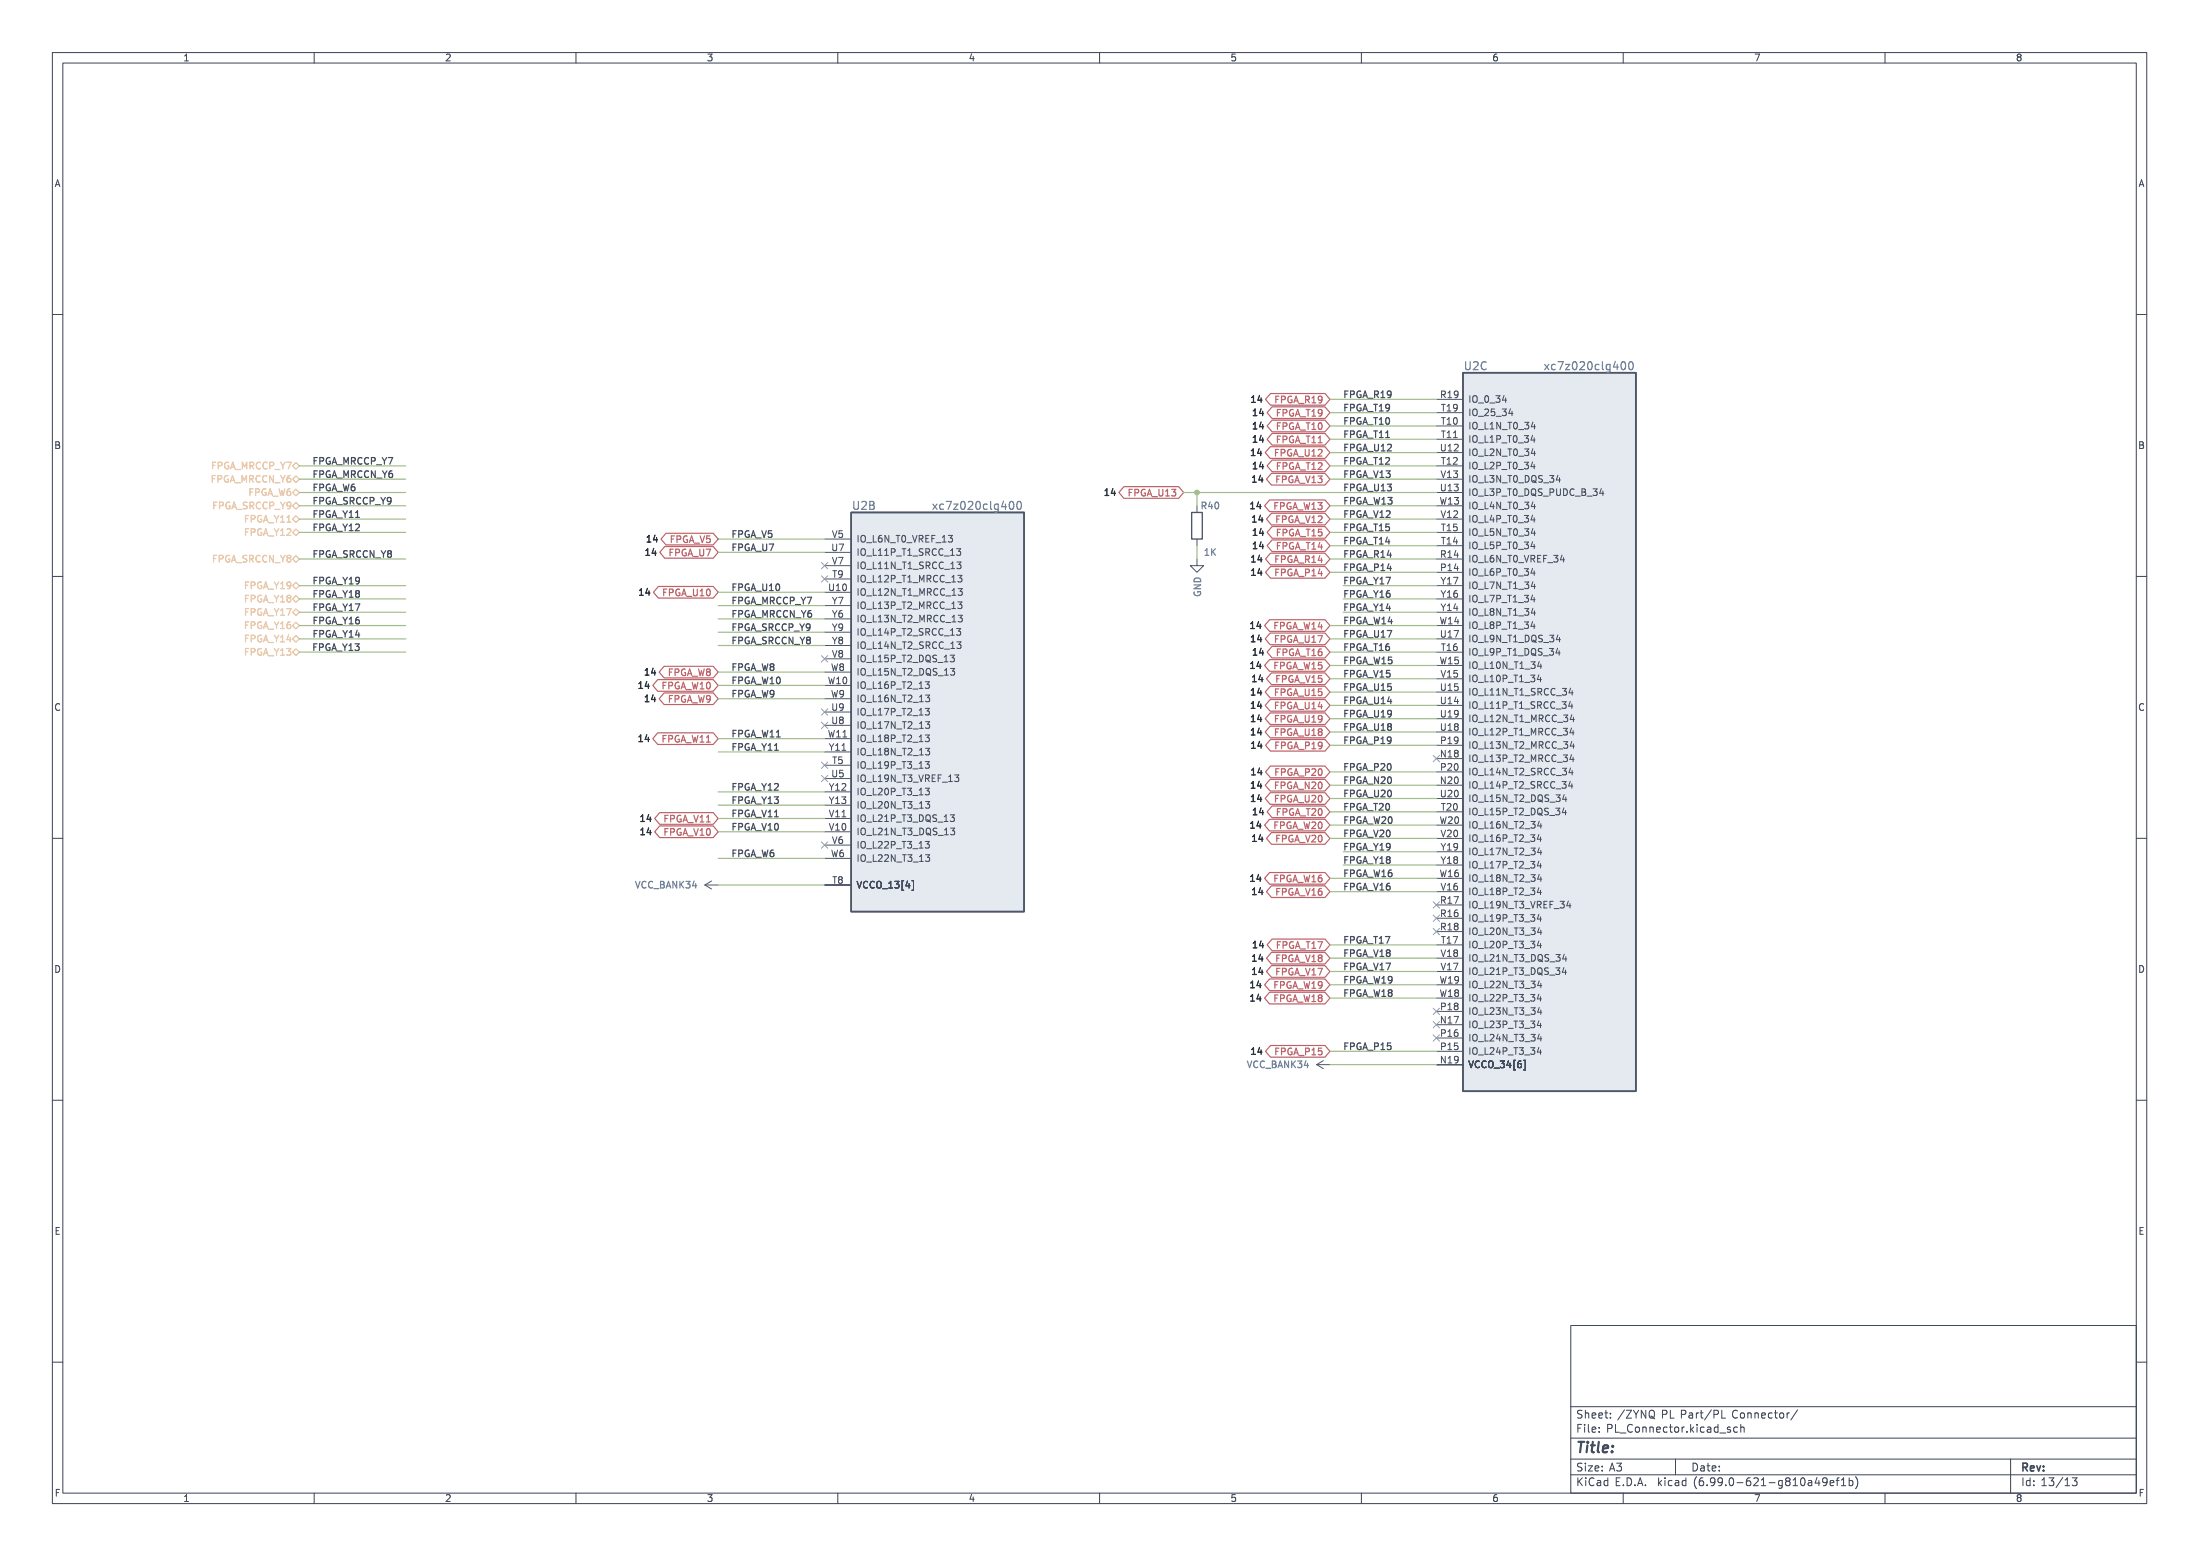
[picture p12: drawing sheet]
<svg xmlns="http://www.w3.org/2000/svg" width="420mm" height="297mm" viewBox="0 0 420 297" stroke-linecap="round" stroke-linejoin="round" font-family="sans-serif">
<g fill="none" stroke="#3b4252" stroke-width=".19">
<path d="M10 10h400v277h-400zM12 12h396v273h-396zM60 10v2M110 10v2M160 10v2M210 10v2M260 10v2M310 10v2M360 10v2M10 60h2M408 60h2M10 110h2"/>
<path d="M408 110h2M10 160h2M408 160h2M10 210h2M408 210h2M300 253h108v32h-108zM10 260h2M300 278.5h108M300 274.5h108M300 268.5h108M308.7 279.3h1l-.5 .6M309.4 279.9l.3 .3v.3l-.3 .3"/>
<path d="M320 278.5v3M328.5 273.6h1.1M330.5 272.5l-.4-.1-.2 .2 .1 .2 .5 .2v.3h-.6M331.8 272.5l-.4-.1-.3 .3 .1 .6h.6M332.5 272.6l.2-.2 .3 .1 .1 .9M332.5 271.9v1.5M336.4 270.2l.8-.1-.1-.3-.4-.1-.3 .2 .1 .7h.6M338.4 269.8l-.4-.1-.3 .3 .2 .6h.5M338.9 269.7h.5M339.1 269.2v1.3l.3 .2M340 269.8l.4-.1 .3 .3v.4l-.3 .3-.4-.1-.1-.2zM341.3 269.7v1"/>
<path d="M341.7 269.7l-.3 .1-.1 .2M343.3 269.1l-1.3 2M384 278.5v6.5M408 260h2M60 285v2M110 285v2M160 285v2M210 285v2M260 285v2M300 281.5h108M310 285v2M345.4 282.7h.5l.1 .9"/>
<path d="M346 283h-.5a.29 .29 0 0 0-.2 .3 .29 .29 0 0 0 .2 .3l.5-.1M347 282l-.3 1.1h.9M347.4 282.6v1M348.9 282.8l-.2 .2h-.5l-.1-.2 .1-.6 .5-.1 .2 .2a.99 .99 0 0 1-.4 1.3h-.3M349.5 283.1l.7-.1v-.3l-.5-.1-.2 .2 .1 .7h.6M350.7 282.6h.5M351.2 282.1l-.3 .2v1.3M351.7 283.6h.8M351.7 282.5l.4-.4v1.5M353.2 282.7l.4-.1 .3 .3-.2 .6h-.5M353.2 282.1v1.5M354.4 281.9a1.73 1.73 0 0 1 0 2.3"/>
<path d="M360 285v2M394.4 283.6h.8M394.7 282.3l.1-.2v1.5M395.7 282.1h1l-.5 .6 .4 .1v.7l-.2 .1-.7-.1"/>
</g>
<g fill="none" stroke="#4c566a" stroke-width=".19">
<path d="M274.3 76.2h5.1M274.3 78.8h5.1M228.6 96.6v1.2M274.3 81.3h5.1M274.3 83.9h5.1M274.3 88.9h5.1M274.3 86.4h5.1M274.3 94h5.1M274.3 99.1h5.1M274.3 91.5h5.1M274.3 96.6h5.1M157.5 110.5h5.1"/>
<path d="M157.5 113.1h5.1M157.5 105.4h5.1M157.5 102.9h5.1M157.5 108h5.1M157.5 118.1h5.1M157.5 115.6h5.1M228.6 106.7v1.3h1.3l-1.3 1.3-1.3-1.3h1.3M228.6 102.9v1.3M274.3 109.3h5.1M274.3 106.7h5.1M274.3 104.2h5.1M274.3 101.6h5.1"/>
<path d="M274.3 119.4h5.1M274.3 116.9h5.1M274.3 114.3h5.1M274.3 111.8h5.1M157.5 138.5h5.1M157.5 135.9h5.1M157.5 125.8h5.1M157.5 130.8h5.1M157.5 128.3h5.1M157.5 133.4h5.1M157.5 123.2h5.1M157.5 120.7h5.1"/>
<path d="M274.3 124.5h5.1M274.3 134.7h5.1M274.3 132.1h5.1M274.3 122h5.1M274.3 139.7h5.1M274.3 137.2h5.1M274.3 129.6h5.1M274.3 127h5.1M157.5 146.1h5.1M157.5 148.6h5.1M157.5 158.8h5.1M157.5 156.2h5.1"/>
<path d="M157.5 141h5.1M157.5 143.5h5.1M157.5 151.2h5.1M157.5 153.7h5.1M274.3 144.8h5.1M274.3 149.9h5.1M274.3 142.3h5.1M274.3 147.4h5.1M274.3 155h5.1M274.3 152.4h5.1M274.3 157.5h5.1M134.6 168.9l1.3 .8"/>
<path d="M134.6 168.9h2.6M135.9 168.2l-1.3 .7M157.5 168.9h5.1M157.5 161.3h5.1M157.5 163.9h5.1M274.3 175.3h5.1M274.3 172.8h5.1M274.3 177.8h5.1M274.3 170.2h5.1M274.3 160.1h5.1M274.3 167.7h5.1M274.3 165.1h5.1"/>
<path d="M274.3 162.6h5.1M274.3 195.6h5.1M274.3 198.2h5.1M274.3 193.1h5.1M274.3 180.4h5.1M274.3 185.5h5.1M274.3 182.9h5.1M274.3 190.5h5.1M274.3 188h5.1M251.5 203.2l1.2 .8M251.5 203.2h2.5M252.7 202.5l-1.2 .7"/>
<path d="M274.3 203.2h5.1M274.3 200.7h5.1"/>
</g>
<path d="M227.6 97.8h2v5.1h-2z" fill="none" stroke="#4c566a" stroke-width=".25"/>
<g fill="#e5e9f0" stroke="#e5e9f0" stroke-width=".19">
<path d="M279.4 71.2h33v137.1h-33z"/>
<path d="M162.6 97.8h33v76.2h-33z"/>
</g>
<path d="M279.4 71.2h33v137.1h-33zM162.6 97.8h33v76.2h-33z" fill="none" stroke="#4c566a" stroke-width=".3"/>
<g fill="none" stroke="#434c5e" stroke-width=".19">
<path d="M288.2 78.9h.7M288.8 78.5v.9M292.4 84h.8M292.4 89.1h.8M292.4 99.2h.8M292.5 81.5h.7M292.5 86.5h.7M292.5 96.7h.7M293 83.6v.8M293 88.7v.8M293 98.8v.9M297.2 91.6h.8"/>
<path d="M305.5 94.2h.8M306.1 93.7v.9M182.7 104.8h.8l-.5 .4 .4 .2 .1 .4-.3 .2h-.3M182.7 120h.8l-.5 .5 .4 .1 .1 .4-.3 .3h-.3M182.7 107.3h.8l-.4 .5 .4 .1v.4l-.2 .3h-.4M182.9 109.8h.8l-.4 .5 .4 .1v.5l-.2 .2h-.4M182.9 114.9h.8l-.4 .5 .4 .1v.4l-.2 .3h-.4M183 112.4h.8l-.4 .5 .3 .1 .1 .4-.3 .2h-.3M183 117.5h.8l-.4 .4 .3 .2 .1 .4-.3 .2h-.3M292.4 109.4h.8M292.4 104.3h.8M292.4 119.6h.8"/>
<path d="M292.4 114.5h.8M292.5 101.8h.7M292.5 117h.7M292.5 111.9h.7M293 103.9v.9M293 109v.8M293 114.1v.8M293 119.1v.9M298 106.9h.8M176.7 130.2h.8l-.4 .4 .3 .2 .1 .4-.3 .2h-.3M176.7 135.2h.8l-.4 .5 .3 .1 .1 .5-.3 .2h-.3M176.8 137.8h.7l-.4 .5 .4 .1v.4l-.2 .2h-.4"/>
<path d="M176.8 132.7h.7l-.4 .5 .4 .1v.4l-.2 .3h-.4M181.5 125.1h.8l-.5 .5 .4 .1 .1 .4-.3 .2h-.3M181.5 127.6h.8l-.4 .5 .4 .1v.4l-.2 .3h-.4M182.7 122.5h.8l-.4 .5 .4 .1v.5l-.2 .2h-.4M293.6 129.7h.8M293.7 127.2h.7M294.2 129.3v.9M294.3 126.8v.8M297.2 124.6h.8M297.2 122.1h.8M299.6 134.8h.8M299.6 132.3h.8"/>
<path d="M299.8 139.9h.8M299.9 137.3h.8M300.2 134.4v.8M300.3 131.8v.9M300.4 139.5v.8M300.5 136.9v.9M176.7 145.4h.8l-.4 .5 .3 .1 .1 .4-.3 .3h-.3M176.7 140.3h.8l-.4 .5 .3 .1 .1 .4-.3 .3h-.3M176.7 150.5h.8l-.4 .5 .3 .1 .1 .4-.3 .2h-.3M176.8 142.9h.7l-.4 .4 .4 .2v.4l-.2 .2h-.4M176.8 153h.7l-.4 .5 .4 .1v.4l-.2 .3h-.4M181.5 155.6h.8l-.5 .4 .4 .2 .1 .4-.3 .2h-.3"/>
<path d="M181.5 158.1h.8l-.4 .5 .4 .1v.4l-.2 .3h-.4M182.3 147.9h.8l-.4 .5M182.9 148.4l.2 .3v.3l-.2 .2M293.7 157.7h.7M294.2 159.8v.8M294.3 157.2v.9M298.4 155.1h.8M298.4 152.6h.8M299 154.7v.9M299 152.2v.8M299.6 150h.8M299.6 147.5h.8"/>
<path d="M299.8 145h.8M299.9 142.4h.8M300.2 149.6v.9M300.3 147.1v.8M300.4 144.5v.9M300.5 142v.9M174.2 168.1h.3v1.8h-.3M176.7 160.6h.8l-.4 .5 .3 .1 .1 .5-.3 .2h-.3M176.8 163.2h.7l-.4 .5 .4 .1v.4l-.2 .2h-.4M293.6 175.4h.8M293.6 170.4h.8M293.6 160.2h.8"/>
<path d="M293.6 165.3h.8M293.7 178h.7M293.7 167.8h.7M293.7 162.7h.7M294.2 164.9v.8M294.2 169.9v.9M294.2 175v.9M294.3 162.3v.9M294.3 167.4v.9M294.3 177.6v.8M299.2 172.9h.8M299.8 172.5v.8"/>
<path d="M293.6 195.8h.8M293.6 180.5h.8M293.6 190.7h.8M293.7 198.3h.7M293.7 193.2h.7M293.7 188.1h.7M294.2 180.1v.9M294.2 190.3v.8M294.2 195.3v.9M294.3 187.7v.9M294.3 192.8v.9M294.3 197.9v.8"/>
<path d="M298.4 185.6h.8M298.4 183.1h.8M299 185.2v.8M299 182.6v.9M291 202.4h.3v1.8h-.3M293.6 200.8h.8M294.2 200.4v.9"/>
</g>
<path d="M295 69.6l.8 1M295.8 69.6l-.8 1M311.2 69.2l.2-.1a.81 .81 0 0 1 .5 .7 .81 .81 0 0 1-.5 .8l-.2-.2-.2-.4zM178.2 96.2l.8 1M179 96.2l-.8 1M194.3 95.9l.3-.2a.81 .81 0 0 1 .5 .8 .81 .81 0 0 1-.5 .7l-.3-.1-.1-.4z" fill="none" stroke="#5e81ac" stroke-width=".23"/>
<g fill="none" stroke="#ebcb8b" stroke-width=".23">
<path d="M55.9 94l.6-.6 .6 .6-.6 .7zM55.9 99.1l.6-.6 .6 .6-.6 .6zM55.9 96.6l.6-.7 .6 .7-.6 .6zM55.9 91.5l.6-.7 .6 .7-.6 .6zM55.9 88.9l.6-.6 .6 .6-.6 .7zM55.9 114.3l.6-.6 .6 .6-.6 .7zM55.9 101.6l.6-.6 .6 .6-.6 .7zM55.9 119.4l.6-.6 .6 .6-.6 .7zM55.9 106.7l.6-.6 .6 .6-.6 .7zM55.9 116.9l.6-.7 .6 .7-.6 .6zM55.9 111.8l.6-.6 .6 .6-.6 .6zM55.9 122l.6-.7 .6 .7-.6 .6z"/>
<path d="M55.9 124.5l.6-.6 .6 .6-.6 .6z"/>
</g>
<g fill="none" stroke="#bf616a" stroke-width=".23">
<path d="M242.6 75.1h10.4l1 1.1-1 1.1h-10.4l-.9-1.1zM242.9 77.7h10.1l1 1.1-1 1.1h-10.1l-.9-1.1zM214.6 92.9h10.5l1 1.1-1 1.1h-10.5l-.9-1.1zM242.5 95.4h10.5l1 1.2-1 1.1h-10.5l-1-1.1zM242.6 85.3h10.4l1 1.1-1 1.1h-10.4l-1-1.1zM242.8 90.4h10.2l1 1.1-1 1.1h-10.2l-.9-1.1zM242.8 98h10.2l1 1.1-1 1.1h-10.2l-.9-1.1zM242.9 80.2h10.1l1 1.1-1 1.1h-10.1l-.9-1.1zM242.9 82.7h10.1l1 1.2-1 1.1h-10.1l-.9-1.1zM242.9 87.8h10.1l1 1.1-1 1.1h-10.1l-.9-1.1zM125.7 112h10.5l1 1.1-1 1.1h-10.5l-.9-1.1zM127 104.3h9.2l1 1.1-1 1.2h-9.2l-1-1.2z"/>
<path d="M127.2 101.8h9l1 1.1-1 1.1h-9l-1-1.1zM242.5 118.3h10.5l1 1.1-1 1.1h-10.5l-1-1.1zM242.6 108.1h10.4l1 1.2-1 1.1h-10.4l-.9-1.1zM242.6 105.6h10.4l1 1.1-1 1.1h-10.4l-.9-1.1zM242.9 100.5h10.1l1 1.1-1 1.1h-10.1l-.9-1.1zM242.9 103.1h10.1l1 1.1-1 1.1h-10.1l-.9-1.1zM125.6 139.9h10.6l1 1.1-1 1.1h-10.6l-.9-1.1zM125.6 129.7h10.6l1 1.1-1 1.2h-10.6l-.9-1.2zM126.8 132.3h9.4l1 1.1-1 1.1h-9.4l-.9-1.1zM126.8 127.2h9.4l1 1.1-1 1.1h-9.4l-.9-1.1zM242.5 125.9h10.5l1 1.1-1 1.1h-10.5l-1-1.1zM242.6 131h10.4l1 1.1-1 1.1h-10.4l-1-1.1z"/>
<path d="M242.6 136.1h10.4l1 1.1-1 1.1h-10.4l-1-1.1zM242.6 138.6h10.4l1 1.1-1 1.1h-10.4l-1-1.1zM242.6 120.8h10.4l1 1.2-1 1.1h-10.4l-1-1.1zM242.6 133.5h10.4l1 1.2-1 1.1h-10.4l-1-1.1zM242.8 128.5h10.2l1 1.1-1 1.1h-10.2l-.9-1.1zM242.9 123.4h10.1l1 1.1-1 1.1h-10.1l-.9-1.1zM126 157.7h10.2l1 1.1-1 1.1h-10.2l-1-1.1zM126 155.1h10.2l1 1.1-1 1.2h-10.2l-1-1.2zM242.5 156.4h10.5l1 1.1-1 1.1h-10.5l-1-1.1zM242.6 151.3h10.4l1 1.1-1 1.1h-10.4l-1-1.1zM242.6 148.8h10.4l1 1.1-1 1.1h-10.4l-1-1.1zM242.6 141.2h10.4l1 1.1-1 1.1h-10.4l-.9-1.1z"/>
<path d="M242.6 146.2h10.4l1 1.2-1 1.1h-10.4l-.9-1.1zM242.8 158.9h10.2l1 1.2-1 1.1h-10.2l-.9-1.1zM242.9 153.9h10.1l1 1.1-1 1.1h-10.1l-.9-1.1zM242.5 166.6h10.5l1 1.1-1 1.1h-10.5l-1-1.1zM242.8 169.1h10.2l1 1.1-1 1.1h-10.2l-.9-1.1zM242.9 179.3h10.1l1 1.1-1 1.1h-10.1l-.9-1.1zM242.5 186.9h10.5l1 1.1-1 1.1h-10.5l-1-1.1zM242.5 189.4h10.5l1 1.1-1 1.1h-10.5l-1-1.1zM242.6 199.6h10.4l1 1.1-1 1.1h-10.4l-.9-1.1zM242.8 184.3h10.2l1 1.2-1 1.1h-10.2l-.9-1.1zM242.8 181.8h10.2l1 1.1-1 1.1h-10.2l-.9-1.1z"/>
</g>
<g fill="none" stroke="#a3be8c" stroke-width=".23">
<path d="M254 78.8h20.3M254 76.2h20.3M57.1 88.9h20.4M57.1 91.5h20.4M57.1 96.6h20.4M57.1 99.1h20.4M57.1 94h20.4M226.1 94h48.2M228.6 94v2.6M254 81.3h20.3M254 88.9h20.3M254 83.9h20.3"/>
<path d="M254 86.4h20.3M254 91.5h20.3M254 96.6h20.3M254 99.1h20.3M57.1 116.9h20.4M57.1 119.4h20.4M57.1 114.3h20.4M57.1 101.6h20.4M57.1 106.7h20.4M57.1 111.8h20.4M137.2 102.9h20.3M137.2 115.6h20.3"/>
<path d="M137.2 118.1h20.3M137.2 113.1h20.3M137.2 105.4h20.3M228.6 104.2v2.5M254 119.4h20.3M254 101.6h20.3M254 106.7h20.3M254 109.3h20.3M254 104.2h20.3M256.5 116.9h17.8M256.5 114.3h17.8M256.5 111.8h17.8"/>
<path d="M57.1 124.5h20.4M57.1 122h20.4M137.2 120.7h20.3M137.2 123.2h20.3M137.2 130.8h20.3M137.2 128.3h20.3M137.2 133.4h20.3M254 132.1h20.3M254 134.7h20.3M254 127h20.3M254 129.6h20.3M254 124.5h20.3"/>
<path d="M254 137.2h20.3M254 139.7h20.3M254 122h20.3M137.2 141h20.3M137.2 151.2h20.3M137.2 143.5h20.3M137.2 156.2h20.3M137.2 153.7h20.3M137.2 158.8h20.3M254 142.3h20.3M254 157.5h20.3M254 155h20.3"/>
<path d="M254 147.4h20.3M254 152.4h20.3M254 149.9h20.3M137.2 163.9h20.3M137.2 168.9h20.3M254 160.1h20.3M254 167.7h20.3M254 170.2h20.3M256.5 162.6h17.8M256.5 165.1h17.8M254 185.5h20.3M254 190.5h20.3"/>
<path d="M254 188h20.3M254 182.9h20.3M254 180.4h20.3M254 203.2h20.3M254 200.7h20.3"/>
</g>
<g fill="none" stroke="#81a1c1" stroke-width=".19">
<path d="M156.9 107.4l1.2 1.2M156.9 109.9l1.2 1.2M158.1 107.4l-1.2 1.2M158.1 109.9l-1.2 1.2M156.9 125.2l1.2 1.2M156.9 135.3l1.2 1.2M156.9 137.9l1.2 1.2M158.1 125.2l-1.2 1.2M158.1 135.3l-1.2 1.2M158.1 137.9l-1.2 1.2M156.9 145.5l1.2 1.2M156.9 148l1.2 1.2"/>
<path d="M158.1 145.5l-1.2 1.2M158.1 148l-1.2 1.2M273.7 144.2l1.2 1.2M274.9 144.2l-1.2 1.2M156.9 160.7l1.2 1.2M158.1 160.7l-1.2 1.2M273.7 172.1l1.2 1.3M273.7 174.7l1.2 1.2M273.7 177.2l1.2 1.2M274.9 172.1l-1.2 1.3M274.9 174.7l-1.2 1.2M274.9 177.2l-1.2 1.2"/>
<path d="M273.7 197.5l1.2 1.3M273.7 195l1.2 1.2M273.7 192.5l1.2 1.2M274.9 197.5l-1.2 1.3M274.9 195l-1.2 1.2M274.9 192.5l-1.2 1.2"/>
</g>
<circle cx="228.6" cy="94" r=".46" fill="#a3be8c" stroke="#a3be8c" stroke-width=".19"/>
<text font-size="2.8" fill="#3b4252" x="301" y="277.3">Title:</text>
<g font-size="2.1" fill="#5e81ac">
<text x="279.7" y="70.6">U2C</text>
<text x="296.1" y="70.6">xc7z020clg400</text>
<text x="162.9" y="97.3">U2B</text>
<text x="179.3" y="97.3">xc7z020clg400</text>
</g>
<g font-size="2.1" fill="#3b4252">
<text x="301" y="273.5">File: PL_Connector.kicad_sch</text>
<text x="301" y="270.8">Sheet: /ZYNQ PL Part/PL Connector/</text>
<text x="301" y="280.9">Size: A3</text>
<text x="323" y="280.9">Date:</text>
<text x="386" y="280.9">Rev:</text>
<text x="301" y="283.7">KiCad E.D.A. kicad (6.99.0-621-g810a49ef1b)</text>
<text x="386" y="283.7">Id: 13/13</text>
</g>
<g font-size="1.8" fill="#3b4252">
<text x="35" y="11.7">1</text>
<text x="85" y="11.7">2</text>
<text x="135" y="11.7">3</text>
<text x="185" y="11.7">4</text>
<text x="235" y="11.7">5</text>
<text x="285" y="11.7">6</text>
<text x="335" y="11.7">7</text>
<text x="385" y="11.7">8</text>
<text x="10.3" y="35.7">A</text>
<text x="408.3" y="35.7">A</text>
<text x="10.3" y="85.7">B</text>
<text x="408.3" y="85.7">B</text>
<text x="10.3" y="135.7">C</text>
<text x="408.3" y="135.7">C</text>
<text x="10.3" y="185.7">D</text>
<text x="408.3" y="185.7">D</text>
<text x="10.4" y="235.7">E</text>
<text x="408.4" y="235.7">E</text>
<text x="10.4" y="285.7">F</text>
<text x="35" y="286.7">1</text>
<text x="85" y="286.7">2</text>
<text x="135" y="286.7">3</text>
<text x="185" y="286.7">4</text>
<text x="235" y="286.7">5</text>
<text x="285" y="286.7">6</text>
<text x="335" y="286.7">7</text>
<text x="385" y="286.7">8</text>
<text x="408.4" y="285.7">F</text>
</g>
<g font-size="1.8">
<text x="239" y="76.9">14</text>
<text x="239.3" y="82">14</text>
<text x="239.3" y="79.4">14</text>
<text x="239" y="87">14</text>
<text x="239.3" y="84.5">14</text>
<text x="239.3" y="89.6">14</text>
<text x="211" y="94.7">14</text>
<text x="239.2" y="92.1">14</text>
<text x="238.8" y="97.2">14</text>
<text x="239.2" y="99.7">14</text>
<text x="123.3" y="106.1">14</text>
<text x="123.6" y="103.5">14</text>
<text x="239" y="107.4">14</text>
<text x="239.3" y="102.3">14</text>
<text x="239.3" y="104.8">14</text>
<text x="122.1" y="113.7">14</text>
<text x="239" y="109.9">14</text>
<text x="238.8" y="120.1">14</text>
<text x="239" y="122.6">14</text>
<text x="239.3" y="125.1">14</text>
<text x="122" y="131.5">14</text>
<text x="123.2" y="128.9">14</text>
<text x="238.8" y="127.7">14</text>
<text x="239.2" y="130.2">14</text>
<text x="123.2" y="134">14</text>
<text x="239" y="132.8">14</text>
<text x="239" y="137.8">14</text>
<text x="239" y="135.3">14</text>
<text x="122" y="141.6">14</text>
<text x="239" y="140.4">14</text>
<text x="239" y="142.9">14</text>
<text x="239" y="148">14</text>
<text x="239" y="153.1">14</text>
<text x="239" y="150.5">14</text>
<text x="239.3" y="155.6">14</text>
<text x="122.4" y="159.4">14</text>
<text x="122.4" y="156.9">14</text>
<text x="238.8" y="158.2">14</text>
<text x="239.2" y="160.7">14</text>
<text x="238.8" y="168.3">14</text>
<text x="239.2" y="170.9">14</text>
<text x="239.2" y="183.6">14</text>
<text x="239.3" y="181">14</text>
<text x="238.8" y="188.6">14</text>
<text x="238.8" y="191.2">14</text>
<text x="239.2" y="186.1">14</text>
<text x="239" y="201.3">14</text>
</g>
<g font-size="1.8" fill="#bf616a">
<text x="243.6" y="77">FPGA_R19</text>
<text x="243.8" y="82">FPGA_T10</text>
<text x="243.8" y="79.5">FPGA_T19</text>
<text x="243.6" y="87.1">FPGA_U12</text>
<text x="243.8" y="84.6">FPGA_T11</text>
<text x="243.8" y="89.7">FPGA_T12</text>
<text x="215.6" y="94.7">FPGA_U13</text>
<text x="243.7" y="92.2">FPGA_V13</text>
<text x="243.2" y="97.3">FPGA_W13</text>
<text x="243.7" y="99.8">FPGA_V12</text>
<text x="127.7" y="106.2">FPGA_U7</text>
<text x="127.8" y="103.6">FPGA_V5</text>
<text x="243.6" y="107.4">FPGA_R14</text>
<text x="243.8" y="102.4">FPGA_T15</text>
<text x="243.8" y="104.9">FPGA_T14</text>
<text x="126.7" y="113.8">FPGA_U10</text>
<text x="243.7" y="110">FPGA_P14</text>
<text x="243.2" y="120.1">FPGA_W14</text>
<text x="243.6" y="122.7">FPGA_U17</text>
<text x="243.8" y="125.2">FPGA_T16</text>
<text x="126.4" y="131.6">FPGA_W10</text>
<text x="127.3" y="129">FPGA_W8</text>
<text x="243.2" y="127.8">FPGA_W15</text>
<text x="243.7" y="130.3">FPGA_V15</text>
<text x="127.3" y="134.1">FPGA_W9</text>
<text x="243.6" y="132.8">FPGA_U15</text>
<text x="243.6" y="137.9">FPGA_U19</text>
<text x="243.6" y="135.4">FPGA_U14</text>
<text x="126.4" y="141.7">FPGA_W11</text>
<text x="243.6" y="140.5">FPGA_U18</text>
<text x="243.7" y="143">FPGA_P19</text>
<text x="243.7" y="148.1">FPGA_P20</text>
<text x="243.6" y="153.2">FPGA_U20</text>
<text x="243.6" y="150.6">FPGA_N20</text>
<text x="243.8" y="155.7">FPGA_T20</text>
<text x="126.8" y="159.5">FPGA_V10</text>
<text x="126.8" y="157">FPGA_V11</text>
<text x="243.2" y="158.2">FPGA_W20</text>
<text x="243.7" y="160.8">FPGA_V20</text>
<text x="243.2" y="168.4">FPGA_W16</text>
<text x="243.7" y="170.9">FPGA_V16</text>
<text x="243.7" y="183.6">FPGA_V18</text>
<text x="243.8" y="181.1">FPGA_T17</text>
<text x="243.2" y="188.7">FPGA_W19</text>
<text x="243.2" y="191.3">FPGA_W18</text>
<text x="243.7" y="186.2">FPGA_V17</text>
<text x="243.7" y="201.4">FPGA_P15</text>
</g>
<g font-size="1.8" fill="#434c5e">
<text x="256.5" y="76">FPGA_R19</text>
<text x="275.2" y="76">R19</text>
<text x="280.4" y="76.9">IO_0_34</text>
<text x="256.5" y="83.6">FPGA_T11</text>
<text x="256.5" y="78.5">FPGA_T19</text>
<text x="256.5" y="81.1">FPGA_T10</text>
<text x="275.3" y="81.1">T10</text>
<text x="275.3" y="83.6">T11</text>
<text x="275.3" y="78.5">T19</text>
<text x="280.4" y="82">IO_L1N_T0_34</text>
<text x="280.4" y="79.4">IO_25_34</text>
<text x="59.7" y="88.7">FPGA_MRCCP_Y7</text>
<text x="256.5" y="88.7">FPGA_T12</text>
<text x="256.5" y="86.1">FPGA_U12</text>
<text x="275.2" y="86.1">U12</text>
<text x="275.3" y="88.7">T12</text>
<text x="280.4" y="84.5">IO_L1P_T0_34</text>
<text x="280.4" y="89.6">IO_L2P_T0_34</text>
<text x="280.4" y="87">IO_L2N_T0_34</text>
<text x="59.7" y="93.8">FPGA_W6</text>
<text x="59.7" y="91.2">FPGA_MRCCN_Y6</text>
<text x="256.5" y="91.2">FPGA_V13</text>
<text x="256.5" y="93.8">FPGA_U13</text>
<text x="275.2" y="93.8">U13</text>
<text x="275.3" y="91.2">V13</text>
<text x="280.4" y="94.7">IO_L3P_T0_DQS_PUDC_B_34</text>
<text x="280.4" y="92.1">IO_L3N_T0_DQS_34</text>
<text x="59.7" y="96.3">FPGA_SRCCP_Y9</text>
<text x="59.7" y="101.4">FPGA_Y12</text>
<text x="59.7" y="98.8">FPGA_Y11</text>
<text x="256.5" y="96.3">FPGA_W13</text>
<text x="256.5" y="98.8">FPGA_V12</text>
<text x="256.5" y="101.4">FPGA_T15</text>
<text x="275" y="96.3">W13</text>
<text x="275.3" y="98.8">V12</text>
<text x="275.3" y="101.4">T15</text>
<text x="280.4" y="99.7">IO_L4P_T0_34</text>
<text x="280.4" y="97.2">IO_L4N_T0_34</text>
<text x="59.7" y="106.5">FPGA_SRCCN_Y8</text>
<text x="139.7" y="102.6">FPGA_V5</text>
<text x="139.7" y="105.2">FPGA_U7</text>
<text x="158.9" y="105.2">U7</text>
<text x="158.9" y="102.7">V5</text>
<text x="158.9" y="107.7">V7</text>
<text x="163.6" y="106.1">IO_L11P_T1_SRCC_13</text>
<text x="163.6" y="103.5">IO_L6N_T0_VREF_13</text>
<text x="256.5" y="106.5">FPGA_R14</text>
<text x="256.5" y="103.9">FPGA_T14</text>
<text x="275.2" y="106.5">R14</text>
<text x="275.3" y="103.9">T14</text>
<text x="280.4" y="107.4">IO_L6N_T0_VREF_34</text>
<text x="280.4" y="104.8">IO_L5P_T0_34</text>
<text x="280.4" y="102.3">IO_L5N_T0_34</text>
<text x="59.7" y="111.5">FPGA_Y19</text>
<text x="139.7" y="112.8">FPGA_U10</text>
<text x="158.4" y="112.8">U10</text>
<text x="159" y="110.3">T9</text>
<text x="163.6" y="111.2">IO_L12P_T1_MRCC_13</text>
<text x="163.6" y="113.7">IO_L12N_T1_MRCC_13</text>
<text x="163.6" y="108.6">IO_L11N_T1_SRCC_13</text>
<text x="256.5" y="111.5">FPGA_Y17</text>
<text x="256.5" y="109">FPGA_P14</text>
<text x="275.3" y="109">P14</text>
<text x="275.3" y="111.5">Y17</text>
<text x="280.4" y="109.9">IO_L6P_T0_34</text>
<text x="280.4" y="112.4">IO_L7N_T1_34</text>
<text x="59.7" y="119.2">FPGA_Y16</text>
<text x="59.7" y="116.6">FPGA_Y17</text>
<text x="59.7" y="114.1">FPGA_Y18</text>
<text x="139.7" y="117.9">FPGA_MRCCN_Y6</text>
<text x="139.7" y="115.3">FPGA_MRCCP_Y7</text>
<text x="158.9" y="117.9">Y6</text>
<text x="158.9" y="115.4">Y7</text>
<text x="163.6" y="118.8">IO_L13N_T2_MRCC_13</text>
<text x="163.6" y="116.2">IO_L13P_T2_MRCC_13</text>
<text x="256.5" y="119.2">FPGA_W14</text>
<text x="256.5" y="116.6">FPGA_Y14</text>
<text x="256.5" y="114.1">FPGA_Y16</text>
<text x="275" y="119.2">W14</text>
<text x="275.3" y="116.6">Y14</text>
<text x="275.3" y="114.1">Y16</text>
<text x="280.4" y="117.5">IO_L8N_T1_34</text>
<text x="280.4" y="115">IO_L7P_T1_34</text>
<text x="59.6" y="124.2">FPGA_Y13</text>
<text x="59.7" y="121.7">FPGA_Y14</text>
<text x="139.7" y="123">FPGA_SRCCN_Y8</text>
<text x="139.7" y="120.4">FPGA_SRCCP_Y9</text>
<text x="158.9" y="125.5">V8</text>
<text x="158.9" y="123">Y8</text>
<text x="158.9" y="120.4">Y9</text>
<text x="163.6" y="123.9">IO_L14N_T2_SRCC_13</text>
<text x="163.6" y="121.3">IO_L14P_T2_SRCC_13</text>
<text x="256.5" y="121.7">FPGA_U17</text>
<text x="256.5" y="124.2">FPGA_T16</text>
<text x="275.2" y="121.7">U17</text>
<text x="275.3" y="124.2">T16</text>
<text x="280.4" y="125.1">IO_L9P_T1_DQS_34</text>
<text x="280.4" y="122.6">IO_L9N_T1_DQS_34</text>
<text x="280.4" y="120.1">IO_L8P_T1_34</text>
<text x="139.7" y="128">FPGA_W8</text>
<text x="139.7" y="130.6">FPGA_W10</text>
<text x="158.2" y="130.6">W10</text>
<text x="158.7" y="128.1">W8</text>
<text x="163.6" y="126.4">IO_L15P_T2_DQS_13</text>
<text x="163.6" y="131.5">IO_L16P_T2_13</text>
<text x="163.6" y="128.9">IO_L15N_T2_DQS_13</text>
<text x="256.5" y="131.9">FPGA_U15</text>
<text x="256.5" y="129.3">FPGA_V15</text>
<text x="256.5" y="126.8">FPGA_W15</text>
<text x="275" y="126.8">W15</text>
<text x="275.2" y="131.9">U15</text>
<text x="275.3" y="129.3">V15</text>
<text x="280.4" y="130.2">IO_L10P_T1_34</text>
<text x="280.4" y="127.7">IO_L10N_T1_34</text>
<text x="139.7" y="133.1">FPGA_W9</text>
<text x="158.7" y="133.1">W9</text>
<text x="158.9" y="135.7">U9</text>
<text x="163.6" y="136.6">IO_L17P_T2_13</text>
<text x="163.6" y="134">IO_L16N_T2_13</text>
<text x="256.5" y="134.4">FPGA_U14</text>
<text x="256.5" y="136.9">FPGA_U19</text>
<text x="275.2" y="134.4">U14</text>
<text x="275.2" y="136.9">U19</text>
<text x="280.4" y="135.3">IO_L11P_T1_SRCC_34</text>
<text x="280.4" y="132.8">IO_L11N_T1_SRCC_34</text>
<text x="280.4" y="137.8">IO_L12N_T1_MRCC_34</text>
<text x="139.7" y="143.3">FPGA_Y11</text>
<text x="139.7" y="140.7">FPGA_W11</text>
<text x="158.2" y="140.8">W11</text>
<text x="158.4" y="143.3">Y11</text>
<text x="158.9" y="138.2">U8</text>
<text x="163.6" y="139.1">IO_L17N_T2_13</text>
<text x="163.6" y="141.6">IO_L18P_T2_13</text>
<text x="256.5" y="142">FPGA_P19</text>
<text x="256.5" y="139.5">FPGA_U18</text>
<text x="275.2" y="139.5">U18</text>
<text x="275.3" y="142">P19</text>
<text x="280.4" y="142.9">IO_L13N_T2_MRCC_34</text>
<text x="280.4" y="140.4">IO_L12P_T1_MRCC_34</text>
<text x="158.9" y="148.4">U5</text>
<text x="159" y="145.8">T5</text>
<text x="163.6" y="146.7">IO_L19P_T3_13</text>
<text x="163.6" y="149.3">IO_L19N_T3_VREF_13</text>
<text x="163.6" y="144.2">IO_L18N_T2_13</text>
<text x="256.5" y="149.6">FPGA_N20</text>
<text x="256.5" y="147.1">FPGA_P20</text>
<text x="275.2" y="144.6">N18</text>
<text x="275.2" y="149.6">N20</text>
<text x="275.3" y="147.1">P20</text>
<text x="280.4" y="145.5">IO_L13P_T2_MRCC_34</text>
<text x="280.4" y="148">IO_L14N_T2_SRCC_34</text>
<text x="139.7" y="153.4">FPGA_Y13</text>
<text x="139.7" y="156">FPGA_V11</text>
<text x="139.7" y="150.9">FPGA_Y12</text>
<text x="158.4" y="156">V11</text>
<text x="158.4" y="150.9">Y12</text>
<text x="158.4" y="153.5">Y13</text>
<text x="163.6" y="151.8">IO_L20P_T3_13</text>
<text x="163.6" y="154.3">IO_L20N_T3_13</text>
<text x="256.5" y="154.7">FPGA_T20</text>
<text x="256.5" y="152.2">FPGA_U20</text>
<text x="275.2" y="152.2">U20</text>
<text x="275.3" y="154.7">T20</text>
<text x="280.4" y="150.5">IO_L14P_T2_SRCC_34</text>
<text x="280.4" y="155.6">IO_L15P_T2_DQS_34</text>
<text x="280.4" y="153.1">IO_L15N_T2_DQS_34</text>
<text x="139.7" y="158.5">FPGA_V10</text>
<text x="158.4" y="158.5">V10</text>
<text x="158.9" y="161.1">V6</text>
<text x="163.6" y="159.4">IO_L21N_T3_DQS_13</text>
<text x="163.6" y="156.9">IO_L21P_T3_DQS_13</text>
<text x="163.6" y="162">IO_L22P_T3_13</text>
<text x="256.5" y="159.8">FPGA_V20</text>
<text x="256.5" y="157.3">FPGA_W20</text>
<text x="275" y="157.3">W20</text>
<text x="275.3" y="159.8">V20</text>
<text x="280.4" y="160.7">IO_L16P_T2_34</text>
<text x="280.4" y="158.2">IO_L16N_T2_34</text>
<text x="139.7" y="163.6">FPGA_W6</text>
<text x="158.7" y="163.6">W6</text>
<text x="163.6" y="164.5">IO_L22N_T3_13</text>
<text x="256.5" y="164.9">FPGA_Y18</text>
<text x="256.5" y="167.4">FPGA_W16</text>
<text x="256.5" y="162.3">FPGA_Y19</text>
<text x="275" y="167.4">W16</text>
<text x="275.3" y="164.9">Y18</text>
<text x="275.3" y="162.3">Y19</text>
<text x="280.4" y="165.8">IO_L17P_T2_34</text>
<text x="280.4" y="163.2">IO_L17N_T2_34</text>
<text x="159" y="168.7">T8</text>
<text x="163.6" y="169.6">VCCO_13[4]</text>
<text x="256.5" y="170">FPGA_V16</text>
<text x="275.2" y="172.5">R17</text>
<text x="275.3" y="170">V16</text>
<text x="280.4" y="173.4">IO_L19N_T3_VREF_34</text>
<text x="280.4" y="170.9">IO_L18P_T2_34</text>
<text x="280.4" y="168.3">IO_L18N_T2_34</text>
<text x="275.2" y="175">R16</text>
<text x="275.2" y="177.6">R18</text>
<text x="280.4" y="175.9">IO_L19P_T3_34</text>
<text x="280.4" y="178.5">IO_L20N_T3_34</text>
<text x="256.5" y="180.1">FPGA_T17</text>
<text x="256.5" y="185.2">FPGA_V17</text>
<text x="256.5" y="182.7">FPGA_V18</text>
<text x="275.3" y="185.2">V17</text>
<text x="275.3" y="182.7">V18</text>
<text x="275.3" y="180.1">T17</text>
<text x="280.4" y="181">IO_L20P_T3_34</text>
<text x="280.4" y="183.6">IO_L21N_T3_DQS_34</text>
<text x="256.5" y="187.7">FPGA_W19</text>
<text x="256.5" y="190.3">FPGA_W18</text>
<text x="275" y="190.3">W18</text>
<text x="275" y="187.7">W19</text>
<text x="280.4" y="186.1">IO_L21P_T3_DQS_34</text>
<text x="280.4" y="191.2">IO_L22P_T3_34</text>
<text x="280.4" y="188.6">IO_L22N_T3_34</text>
<text x="275.2" y="195.4">N17</text>
<text x="275.3" y="197.9">P16</text>
<text x="275.3" y="192.8">P18</text>
<text x="280.4" y="196.3">IO_L23P_T3_34</text>
<text x="280.4" y="193.7">IO_L23N_T3_34</text>
<text x="256.5" y="200.4">FPGA_P15</text>
<text x="275.2" y="203">N19</text>
<text x="275.3" y="200.4">P15</text>
<text x="280.4" y="203.9">VCCO_34[6]</text>
<text x="280.4" y="201.3">IO_L24P_T3_34</text>
<text x="280.4" y="198.8">IO_L24N_T3_34</text>
</g>
<g font-size="1.8" fill="#ebcb8b">
<text x="40.3" y="89.6">FPGA_MRCCP_Y7</text>
<text x="40.2" y="92.1">FPGA_MRCCN_Y6</text>
<text x="47.2" y="94.7">FPGA_W6</text>
<text x="40.5" y="97.2">FPGA_SRCCP_Y9</text>
<text x="46.7" y="99.7">FPGA_Y11</text>
<text x="40.4" y="107.4">FPGA_SRCCN_Y8</text>
<text x="46.7" y="102.3">FPGA_Y12</text>
<text x="46.7" y="112.4">FPGA_Y19</text>
<text x="46.7" y="115">FPGA_Y18</text>
<text x="46.7" y="117.5">FPGA_Y17</text>
<text x="46.7" y="122.6">FPGA_Y14</text>
<text x="46.7" y="120.1">FPGA_Y16</text>
<text x="46.7" y="125.1">FPGA_Y13</text>
</g>
<g font-size="1.8" fill="#5e81ac">
<text x="229.5" y="97.2">R40</text>
<text x="230" y="106.1">1K</text>
<text x="229.4" y="114" transform="rotate(-90 229.4 114)">GND</text>
<text x="121.3" y="169.6">VCC_BANK34</text>
<text x="238.2" y="203.9">VCC_BANK34</text>
</g>
</svg>
